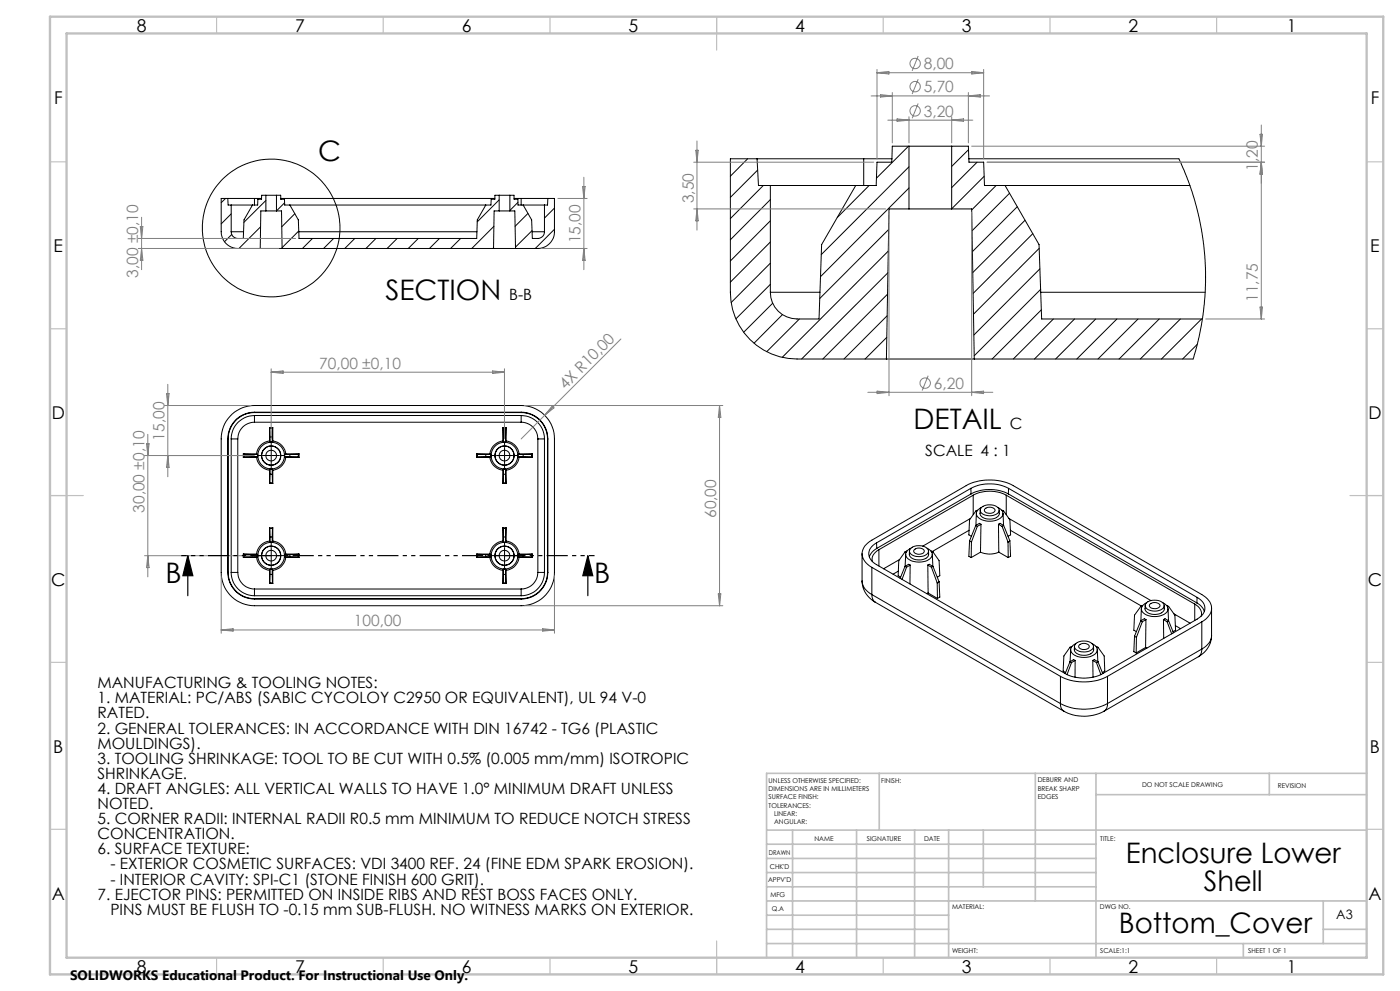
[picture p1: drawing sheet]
<svg xmlns="http://www.w3.org/2000/svg" width="420mm" height="297mm" viewBox="0 0 420 297" stroke-linecap="round" stroke-linejoin="round" font-family="sans-serif">
<g fill="none" stroke="#000" stroke-width=".3">
<path d="M67.7 59.5l-1.3 1.2M68.3 59.5h-1.9v10a5 5 0 0 0 4.9 5h6.8M68.3 59.5h8M68.3 59.5l.1 2h1M76.3 59.5v2M76.3 59.5h2.2M79.8 58.5h3.1M79.8 58.5h-1.3v1.2h-1.1l-.1 1.8h-1.6M79.8 58.5v4.7M82.9 58.5h1.3v1.2h1.1l.1 1.8h61.9l.1-1.8h1l.1-1.2h1.3M82.9 58.5v4.7M84.2 59.5h64.2"/>
<path d="M149.8 58.5h3.2M149.8 59.9l-6.6 6.6M149.8 58.5v4.7M153 58.5h1.2v1.2h1.2v1.8h1.6M153 58.5v4.7M154.2 59.5h2.2M156.4 59.5h8M156.4 59.5v2M164.4 59.5h1.9v10a5 5 0 0 1-4.9 5h-6.7M164.4 59.5l-.1 2h-1M224.3 47.6l-5.2 5.2M227.1 47.6h-8v40a20 20 0 0 0 20 20h26.8"/>
<path d="M227.1 47.6h32M227.1 47.6l.4 8h3.6M227.3 51l-8.2 8.2M229 55.6l-9.9 9.9M231.1 55.6h25.6M231.1 59.8l-12 12.1M231.1 55.6v32M256.7 55.6l-10.2 17.7-.8 22.3h-6.6a8 8 0 0 1-8-8M259.1 47.6h8.5M259.1 47.6v8M260.7 55.6l-9.5 9.6M272.6 43.8l-9.7 9.6"/>
<path d="M272.7 43.8h12.8M272.7 50l-26.3 26.3M272.7 56.3l-26.5 26.6M272.7 43.8h-5l-.2 4.8h-4.4l-.2 7h-6.2M272.7 43.8v18.8M285.5 43.8v18.8M285.5 43.8h5l.2 4.8h4.4l.2 7h61.7M290.5 44.9l-5 5M290.7 47.6h63l3 7.3 2.7 9.1 1.7 9.3 .6 7.9-.1 6.4-.7 6.9-1.2 6.6-1.8 6.5h-65.6M293.1 48.6l-7.6 7.6M295.2 52.8l-9.7 9.8M298.8 55.6l-7.3 7.3"/>
<path d="M301.5 55.6l10.2 17.7 .8 22.3h48.2M302.9 57.9l-11.3 11.3M69.4 61.5h6.3M69.4 69.5h3.7M69.4 61.5v8M69.4 64.1l-3 3M69.5 70.3l-2.2 2.2M75.7 61.5l-2.5 4.4-.2 5.6a3.5 3.5 0 0 1-2.8-.4l-.5-.5-.3-1.1M78.1 74.5h6.5M78.2 68l-6.5 6.5M79.8 63.2h3.1M79.8 60.1l-6.6 6.5"/>
<path d="M79.8 63.2h-1.6l-.1 11.3M82.9 63.2h1.6l.1 11.3M84.6 74.5h63.5M85.4 60.8l-2.5 2.4M87 61.5l2.5 4.4 .2 5.6h53.3l.2-5.6 2.5-4.4M88.4 64.1l-3.9 3.9M89.6 69.2l-5 5M89.6 69.5h53.5M93.7 71.5l-3 3M100.1 71.5l-3 3M106.4 71.5l-3 3M112.8 71.5l-3 3"/>
<path d="M119.1 71.5l-3 3M125.5 71.5l-3 3M131.8 71.5l-3 3M138.2 71.5l-3 3M148.1 74.5h6.6M148.1 74.3l-.2 .2M148.2 67.8l-6.7 6.7M149.8 63.2h3.2M149.8 63.2h-1.6l-.1 11.3M153 63.2h1.4l.3 11.3M155.4 60.6l-2.4 2.5M157 61.5l2.5 4.4 .2 5.6a3.5 3.5 0 0 0 2.8-.4l.5-.5 .3-1.1"/>
<path d="M157 61.5h6.3M158.4 64l-3.9 3.8M159.6 69.5h3.7M159.6 69.1l-5 5M163.3 61.5v8M166.3 62.4l-3 3M166.3 68.7l-5.7 5.8M231.1 66.2l-12 12M231.1 72.5l-12 12.1M231.1 78.9l-11.7 11.8M266.5 75.2l-31.8 31.9M266.6 68.8l-20.7 20.7"/>
<path d="M272.7 62.6h12.8M272.7 62.6h-6l-.8 45M285.5 62.6h6l.8 45M305.2 61.9l-13.5 13.5M307.5 66l-15.6 15.7M309.8 70l-17.8 17.9M311.7 74.4l-19.6 19.8M231.1 87.6h14.9M231.1 85.2l-10.3 10.4M231.8 90.9l-8.7 8.7M234.7 94.3l-8.5 8.6M239.8 95.6l-9.8 9.8"/>
<path d="M266.1 94.6l-12.9 13M266.2 88.2l-19.4 19.4M266.4 81.7l-25.9 25.9M312 80.6l-19.8 19.8M312.2 86.7l-19.9 19.9M312.2 87.6h49.4M312.4 92.8l-14.8 14.8M316 95.6l-12 12M322.4 95.6l-12.1 12M328.7 95.6l-12 12M335.1 95.6l-12.1 12M341.4 95.6l-12 12"/>
<path d="M347.8 95.6l-12.1 12M354.1 95.6l-12 12M360.5 95.6l-12.1 12M265.9 107.6h26.4M265.9 107.6h.1M266 101.1l-6.5 6.5M359.2 103.2l-4.4 4.4M68.3 131.5v40.1M68.3 131.5h.1M68.4 131.5v40.1M69.4 131.5h1.9M69.4 131.5v40.1"/>
<path d="M69.6 124.1a10 10 0 0 1 6.7-2.6h80.1a10 10 0 0 1 9.9 10v40.1a10 10 0 0 1-9.9 9.9h-80.1a10 10 0 0 1-9.9-9.9v-40.1a10 10 0 0 1 3.2-7.4zM71.3 131.5v40.1M73 136h4M73 137.1h4M73 136l.2 .1M73 136v1.1M73.2 136.9l-.2 .2M73.2 136.1l2.5 .1M73.2 136.1v.8M75.7 136.2h1.6M75.7 136.9h1.6M75.7 136.2v.7"/>
<path d="M75.7 136.9h-2.5M76.3 123.5a8 8 0 0 0-8 8M76.3 123.6a7.9 7.9 0 0 0-7.9 7.9M76.3 124.5a7 7 0 0 0-6.9 7M76.3 124.5v2M76.3 126.5a5 5 0 0 0-5 5M76.3 123.5h80.1M76.3 123.6h80.1M76.3 123.5v.1M76.3 124.5h80.1M76.3 126.5h80.1M77 137.1a4.4 4.4 0 0 0 3.9 3.8"/>
<path d="M77 136l.3 .2M77.3 136.2v.7M77.3 136.9l-.3 .2M80.9 132.1a4.4 4.4 0 0 0-3.9 3.9M80.9 132.1l.1 .4M80.9 128.2v3.9M80.9 128.2l.1 .2M80.9 128.2h.9M81 128.4h.7M81 128.4v2.5M81 132.5h.7M81 130.9h.7"/>
<path d="M81 130.9v1.6M81.7 130.9v1.6M81.7 128.4v2.5M81.8 132.1l-.1 .4M81.8 132.1a4.4 4.4 0 0 1 3.9 3.9M81.8 128.2l-.1 .2M81.8 128.2v3.9M85.4 136.2v.7M85.4 136.9l.3 .2M85.4 136.2h1.6M85.4 136.9h1.6M85.7 137.1a4.4 4.4 0 0 1-3.9 3.8"/>
<path d="M85.7 136l-.3 .2M85.7 136h4M85.7 137.1h4M87 136.2v.7M87 136.9h2.5M89.5 136.1v.8M89.5 136.1l-2.5 .1M89.5 136.9l.2 .2M89.7 136l-.2 .1M89.7 136v1.1M143 136h4M143 137.1h4"/>
<path d="M143 136l.2 .1M143 136v1.1M143.2 136.1v.8M143.2 136.1l2.5 .1M143.2 136.9l-.2 .2M145.7 136.2v.7M145.7 136.2h1.6M145.7 136.9h1.6M145.7 136.9h-2.5M147 137.1a4.4 4.4 0 0 0 3.8 3.8M147 136l.3 .2M147.3 136.2v.7"/>
<path d="M147.3 136.9l-.3 .2M150.8 132.1a4.5 4.5 0 0 0-3.8 3.9M150.8 132.1l.2 .4M150.8 128.2v3.9M150.8 128.2l.2 .2M150.8 128.2h1M151 128.4h.8M151 128.4v2.5M151 132.5h.7M151 130.9h.7M151 130.9v1.6M151.7 130.9v1.6"/>
<path d="M151.8 128.4l-.1 2.5M151.8 132.1l-.1 .4M151.8 132.1a4.4 4.4 0 0 1 3.9 3.9M151.8 128.2v.2M151.8 128.2v3.9M155.4 136.2v.7M155.4 136.9l.3 .2M155.4 136.2h1.6M155.4 136.9h1.6M155.7 137.1a4.4 4.4 0 0 1-3.9 3.8M155.7 136l-.3 .2M155.7 136h4"/>
<path d="M155.7 137.1h4M156.4 123.5a8 8 0 0 1 8 8M156.4 123.6a7.9 7.9 0 0 1 7.9 7.9M156.4 124.5a7 7 0 0 1 6.9 7M156.4 126.5a5 5 0 0 1 5 5M156.4 124.5v2M156.4 123.5v.1M157 136.9h2.5M157 136.2v.7M159.5 136.1l-2.5 .1M159.5 136.9l.2 .2M159.5 136.1v.8"/>
<path d="M159.7 136l-.2 .1M159.7 136v1.1M161.4 131.5h1.9M161.4 131.5v40.1M163.3 131.5v40.1M164.3 131.5h.1M164.3 131.5v40.1M164.4 131.5v40.1M80.9 140.9v4M80.9 158.2v4M80.9 158.2l.1 .2M80.9 144.9h.9"/>
<path d="M80.9 158.2h.9M81 144.7l-.1 .2M81 144.7h.7M81 158.4v2.5M81 158.4h.7M81 140.6h.7M81 140.6l-.1 .3M81 140.6v1.5M81 142.1h.7M81 142.1v2.6M81.7 140.6l.1 .3M81.7 140.6v1.5"/>
<path d="M81.7 142.1v2.6M81.7 144.7l.1 .2M81.7 158.4v2.5M81.8 140.9v4M81.8 158.2v4M81.8 158.2l-.1 .2M150.8 140.9v4M150.8 158.2v4M150.8 158.2l.2 .2M150.8 144.9h1M150.8 158.2h1M151 144.7l-.2 .2"/>
<path d="M151 144.7h.8M151 158.4v2.5M151 158.4h.8M151 140.6h.7M151 140.6l-.2 .3M151 140.6v1.5M151 142.1v2.6M151 142.1h.7M151.7 140.6l.1 .3M151.7 140.6v1.5M151.7 142.1l.1 2.6M151.8 144.7v.2"/>
<path d="M151.8 158.4l-.1 2.5M151.8 140.9v4M151.8 158.2v4M151.8 158.2v.2M290.7 158.9l-11.1 6.4M291.1 155.4l-14.3 8.3M291.3 146.4a12.6 12.6 0 0 1 11.3 0M291.3 146.4l-28.3 16.3M291.3 146.4v1.6M291.3 148a12.6 12.6 0 0 1 11.2 0M291.3 148l-28.3 16.4M292 148.4a10.8 10.8 0 0 1 9.9 0"/>
<path d="M292 148.4l-28.3 16.3M292 148.4v5.8M292.7 153.2l-1.8 2.6-.2 4.5 .7 .4M292.7 157.5l-1.8 4.6M292.7 157.5l.5 .3M292.7 153.2l.3 .1M292.9 153.8l-.1 3.7M293.2 157.8l-1.8 4.7M293.3 153l-.6 .2M294.1 152.9a2.2 2.2 0 0 0 2.6 2.7 2.61 2.61 0 0 0 3.1-1.7v-1M294.3 157.1l-.5-.3-1.1 .7M294.3 157.1l-.2 8.4"/>
<path d="M294.3 157.1l-1.1 .7M294.3 152.2a3.9 3.9 0 0 1 5.3 .2 1.4 1.4 0 0 1-1.3 1.9 3.7 3.7 0 0 1-4.2-1v-.6zM294.5 152.1a1.76 1.76 0 0 0-1.5 1.3 1.76 1.76 0 0 0 .7 1.9 5.7 5.7 0 0 0 7-.6 1.83 1.83 0 0 0-1.4-2.6M295.6 152.4a2.03 2.03 0 0 1 2.9 .5 1.81 1.81 0 0 1-3.2 0zM299.5 157.1l.5-.3 1.1 .7M299.5 157.1l.1 8.4M299.5 157.1l1.1 .7M300.6 153l.5 .2M300.6 157.8l1.8 4.7M300.9 153.8l.2 3.7M301.1 153.2l1.9 2.6 .2 4.5-.8 .4M301.1 157.5l-.5 .3"/>
<path d="M301.1 157.5l1.9 4.6M301.1 153.2l-.3 .1M301.9 148.4l56.5 32.6M301.9 148.4v5.8M302.5 148l56.6 32.7M302.6 146.4l56.5 32.6M302.6 146.4l-.1 1.6M302.7 155.4l42.6 24.6M303.1 158.9l39.3 22.7M68.3 171.6a8 8 0 0 0 8 7.9M68.3 171.6h.1M68.4 171.6a7.9 7.9 0 0 0 7.9 7.8"/>
<path d="M69.4 171.6a7 7 0 0 0 6.9 6.9M69.4 171.6h1.9M71.3 171.6a5 5 0 0 0 5 4.9M73 166h4M73 166l.2 .1M73 167h4M73 166v1M73.2 166.1v.8M73.2 166.1l2.5 .1M73.2 166.9l-.2 .1M75.7 166.2v.7M75.7 166.9h-2.5"/>
<path d="M75.7 166.2h1.6M75.7 166.9h1.6M76.3 176.5v2M76.3 179.5h80.1M76.3 179.4v.1M76.3 179.4h80.1M76.3 178.5h80.1M76.3 176.5h80.1M77 167a4.4 4.4 0 0 0 3.9 3.9M77 166l.3 .2M77.3 166.2v.7M77.3 166.9l-.3 .1"/>
<path d="M80.9 162.2a4.3 4.3 0 0 0-3.9 3.8M80.9 162.2l.1 .3M80.9 170.9v4M80.9 174.9h.9M81 174.7l-.1 .2M81 174.7h.7M81 162.5h.7M81 170.6h.7M81 170.6l-.1 .3M81 160.9v1.6M81 170.6v1.6M81 160.9h.7"/>
<path d="M81 172.2h.7M81 172.2v2.5M81.7 170.6l.1 .3M81.7 160.9v1.6M81.7 170.6v1.6M81.7 172.2v2.5M81.7 174.7l.1 .2M81.8 162.2l-.1 .3M81.8 162.2a4.3 4.3 0 0 1 3.9 3.8M81.8 170.9v4M85.4 166.2v.7M85.4 166.9l.3 .1"/>
<path d="M85.4 166.2h1.6M85.4 166.9h1.6M85.7 167a4.4 4.4 0 0 1-3.9 3.9M85.7 166l-.3 .2M85.7 166h4M85.7 167h4M87 166.2v.7M87 166.9h2.5M89.5 166.1v.8M89.5 166.1l-2.5 .1M89.5 166.9l.2 .1M89.7 166l-.2 .1"/>
<path d="M89.7 166v1M143 166h4M143 166l.2 .1M143 167h4M143 166v1M143.2 166.1v.8M143.2 166.1l2.5 .1M143.2 166.9l-.2 .1M145.7 166.2v.7M145.7 166.9h-2.5M145.7 166.2h1.6M145.7 166.9h1.6"/>
<path d="M147 167a4.4 4.4 0 0 0 3.8 3.9M147 166l.3 .2M147.3 166.2v.7M147.3 166.9l-.3 .1M150.8 162.2a4.4 4.4 0 0 0-3.8 3.8M150.8 162.2l.2 .3M150.8 170.9v4M150.8 174.9h1M151 174.7l-.2 .2M151 174.7h.8M151 162.5h.7M151 170.6h.7"/>
<path d="M151 170.6l-.2 .3M151 160.9v1.6M151 170.6v1.6M151 160.9h.7M151 172.2h.7M151 172.2v2.5M151.7 170.6l.1 .3M151.7 160.9v1.6M151.7 170.6v1.6M151.7 172.2l.1 2.5M151.8 174.7v.2M151.8 162.2l-.1 .3"/>
<path d="M151.8 162.2a4.3 4.3 0 0 1 3.9 3.8M151.8 170.9v4M155.4 166.2v.7M155.4 166.9l.3 .1M155.4 166.2h1.6M155.4 166.9h1.6M155.7 167a4.4 4.4 0 0 1-3.9 3.9M155.7 166l-.3 .2M155.7 166h4M155.7 167h4M156.4 176.5v2M156.4 179.4v.1"/>
<path d="M157 166.2v.7M157 166.9h2.5M159.5 166.1v.8M159.5 166.1l-2.5 .1M159.5 166.9l.2 .1M159.7 166l-.2 .1M159.7 166v1M161.4 171.6h1.9M161.4 171.6a5 5 0 0 1-5 4.9M163.3 171.6a7 7 0 0 1-6.9 6.9M164.3 171.6a7.9 7.9 0 0 1-7.9 7.8M164.3 171.6h.1"/>
<path d="M164.4 171.6a8 8 0 0 1-8 7.9M258.6 174.1a7.5 7.5 0 0 0 4 6.4M258.6 174.1a4.8 4.8 0 0 0 2.9 4.1M258.6 165.9v8.2M261.5 170a4.2 4.2 0 0 1-2-6.4l2-1.7 28.3-16.3a15.6 15.6 0 0 1 14.2 0l56.5 32.6a4.5 4.5 0 0 1 2.7 5.4l-1 1.5-1.7 1.3M261.5 178.2l.3 1.4 .8 .9M261.5 170l56.6 32.7M261.5 178.2l56.6 32.7M261.5 170v8.2M263 162.7a3.4 3.4 0 0 0-2.4 3.3 3.4 3.4 0 0 0 2.4 3.2l56.5 32.7a12.2 12.2 0 0 0 11.3 0l28.3-16.3a3.4 3.4 0 0 0 1.9-5l-1.9-1.6M263 162.7v1.7M263 164.4l-1.4 1.1-.8 1.4"/>
<path d="M263.7 164.7a3.2 3.2 0 0 0-2 3.6M263.7 164.7v4.9M269.5 171.2l-1.6 .9M269.9 167.7l-4.8 2.8M271.5 165.4l-1.9 2.6-.1 4.5 .7 .5M271.5 169.8l-1.4 3.5M271.5 169.8l.5 .2M271.5 165.4l.3 .2M271.7 166.1l-.2 3.6M272 170l-1.4 3.6M272.1 165.2l-.6 .2M272.8 165.1a2.24 2.24 0 0 0 2.7 2.7 2.38 2.38 0 0 0 3.1-2.7"/>
<path d="M273 169.4l-.4-.3-1.1 .7M273 169.4v5.6M273 169.4l-1 .6M273.1 164.5a3.8 3.8 0 0 1 5.4 .4 2.24 2.24 0 0 1-2.7 1.9 2.3 2.3 0 0 1-2.9-1.8zM273.3 164.3a1.88 1.88 0 0 0-1.6 1.9 1.88 1.88 0 0 0 1.6 1.8 5.3 5.3 0 0 0 6.3-1.4 1.98 1.98 0 0 0-1.5-2.3M274.3 164.7a1.95 1.95 0 0 1 3 .5 1.77 1.77 0 0 1-1.6 .9 1.77 1.77 0 0 1-1.6-1zM278.3 169.4l.5-.3 1.1 .7M278.3 169.4l.1 8.3M278.3 169.4l1.1 .6M278.4 177.7l-.4 .2M278.4 177.7l2.8 1.6M279.3 165.2l.6 .2"/>
<path d="M279.4 170l1.8 4.7M279.7 166.1l.2 3.6M279.9 165.4l1.8 2.6 .2 4.5-.7 .5M279.9 169.8l-.5 .2M279.9 169.8l1.8 4.6M279.9 165.4l-.3 .2M281.2 174.7v4.6M281.7 174.4l.2 4.6-.7 .3M281.7 174.4l-.5 .3M290.9 162.1l-.2 4.6 .7 .4M290.9 162.1l.5 .4M291.4 162.5v4.6"/>
<path d="M294.1 165.5a6.9 6.9 0 0 0 5.5 0M294.1 165.5l-2.7 1.6M299.6 165.5l2.9 1.6M302.4 162.5l.1 4.6M303 162.1l.2 4.6-.7 .4M303 162.1l-.6 .4M359.1 179v1.7M262.6 180.5l56.6 32.6M321 194l-1.8 2.6-.3 4.5 .8 .5M321 198.3l-1.5 3.6M321 198.3l.5 .3M321 194l.3 .2"/>
<path d="M321.2 194.7l-.2 3.6M321.5 198.6l-1.4 3.6M321.6 193.8l-.6 .2M322.3 193.7a2.24 2.24 0 0 0 2.7 2.7 2.38 2.38 0 0 0 3-2.7M322.5 197.9l-.4-.2-1.1 .6M322.5 197.9v5M322.5 197.9l-1 .7M322.6 193a3.8 3.8 0 0 1 5.4 .5 2.24 2.24 0 0 1-2.7 1.9 2.36 2.36 0 0 1-2.9-1.8zM322.8 192.9a1.86 1.86 0 0 0-1.6 1.8 1.86 1.86 0 0 0 1.6 1.9 5.2 5.2 0 0 0 6.3-1.4 1.98 1.98 0 0 0-1.5-2.3M323.8 193.3a1.95 1.95 0 0 1 3 .4 1.8 1.8 0 0 1-3.2 0zM327.8 197.9l.5-.2 1.1 .6M327.8 197.9l.1 5"/>
<path d="M327.8 197.9l1.1 .7M328.8 193.8l.6 .2M328.9 198.6l1.4 3.6M329.2 194.7l.2 3.6M329.4 194l1.9 2.6 .1 4.5-.7 .5M329.4 198.3l-.5 .3M329.4 198.3l1.4 3.6M329.4 194l-.3 .2M340.4 190.7l-.3 4.6 .8 .4M340.4 190.7l.5 .3M340.9 191v4.7M342.2 181.7l-1.8 2.7-.3 4.5 .8 .4"/>
<path d="M342.2 186.1l-1.8 4.6M342.2 186.1l.5 .2M342.2 181.7l.3 .2M342.4 182.4l-.1 3.7M342.7 186.3l-1.8 4.7M342.8 181.5l-.6 .2M343.6 181.5a2.23 2.23 0 0 0 2.6 2.6 2.61 2.61 0 0 0 3.1-1.6l-.1-1M343.7 194.1l-2.8 1.6M343.7 194.1l.4 .1M343.8 185.7l-.5-.3-1.1 .7M343.8 185.7l-.1 8.4M343.8 185.7l-1.1 .6"/>
<path d="M343.8 180.8a3.9 3.9 0 0 1 5.3 .2 1.4 1.4 0 0 1-1.3 1.9 3.3 3.3 0 0 1-4.2-1.3zM344 180.7a1.78 1.78 0 0 0-1.5 1.3 1.78 1.78 0 0 0 .7 1.9 5.7 5.7 0 0 0 7-.6 1.84 1.84 0 0 0-1.3-2.6M345.1 181a2.03 2.03 0 0 1 2.9 .5 1.81 1.81 0 0 1-3.2-.1zM349 185.7l.5-.3 1.1 .7M349 185.7l.1 5.6M349 185.7l1.1 .6M350.1 181.5l.5 .2M350.1 186.3l1.4 3.7M350.4 182.4l.2 3.7M350.6 181.7l1.9 2.7 .2 4.5-.8 .4M350.6 186.1l-.5 .2M350.6 186.1l1.4 3.5"/>
<path d="M350.6 181.7l-.3 .2M352.2 184l4.8 2.8M352.6 187.5l1.6 .9M358.4 181a3.2 3.2 0 0 1 2 3.6M358.4 181v4.9M359.1 180.7l1.4 1.2 .8 1.4M359.5 196.8l-28.3 16.3M360.5 194.5l-.2 1.4-.8 .9M360.5 186.4l-28.3 16.3M360.5 194.5l-28.3 16.4M360.5 186.4v8.1M363.5 190.4a7.3 7.3 0 0 1-4 6.4"/>
<path d="M363.5 190.5a4.7 4.7 0 0 1-3 4M363.5 182.3v8.2M318.1 202.7a15.8 15.8 0 0 0 14.1 0M318.1 210.9a15.5 15.5 0 0 0 14.1 0M318.1 210.9l.3 1.4 .8 .8M318.1 202.7v8.2M319.2 213.1a12.7 12.7 0 0 0 12 0M332.2 210.9l-.2 1.4-.8 .8M332.2 202.7v8.2"/>
<circle cx="81.3" cy="68.3" r="20.7"/>
<circle cx="81.3" cy="136.5" r="2.85"/>
<circle cx="81.3" cy="136.5" r="2.89"/>
<circle cx="81.4" cy="136.5" r="4"/>
<circle cx="81.4" cy="136.5" r="1.6"/>
<circle cx="151.3" cy="136.5" r="2.85"/>
<circle cx="151.3" cy="136.5" r="2.89"/>
<circle cx="151.4" cy="136.5" r="1.6"/>
<circle cx="151.4" cy="136.5" r="4"/>
<circle cx="81.3" cy="166.5" r="2.85"/>
<circle cx="81.3" cy="166.6" r="2.89"/>
<circle cx="81.4" cy="166.5" r="4"/>
<circle cx="81.4" cy="166.5" r="1.59"/>
<circle cx="151.3" cy="166.5" r="2.85"/>
<circle cx="151.3" cy="166.6" r="2.89"/>
<circle cx="151.3" cy="166.5" r="1.59"/>
<circle cx="151.3" cy="166.5" r="4"/>
</g>
<path d="M56.3 166.5l1.6 6h-3zM56.3 166.5v12M176.4 166.5l1.4 6h-3zM176.4 166.5v12" fill="none" stroke="#000" stroke-width=".35"/>
<g fill="none" stroke="#808080" stroke-width=".3">
<path d="M275.4 16.8l-1.8 4.4M261.3 28.7h35.6M263.1 20.8v26.8M263.1 21.8h32M263.1 21.8l3.6-.4v.8zM264.2 28.4l3.5 .3-3.5 .4zM266.3 36h25.6M267.7 27.7v15.1M269.1 35.6l3.6 .4-3.6 .4zM272.7 35v7.8M275.4 31l-1.8 4.5M275.4 23.7l-1.8 4.5"/>
<path d="M285.5 35v7.8M285.5 36l3.6-.4v.8zM290.5 27.7v15.1M290.5 28.7l3.6-.3v.7zM291.5 21.4l3.6 .4-3.6 .4zM295.1 20.8v26.8M378.4 37.5v58.1M167.4 59.5h8.7M174.8 55.9h.7l-.3 3.6zM175.2 53.1v27.7M208.1 48.6h54M208.7 45h.8l-.4 3.6z"/>
<path d="M209.1 42.3v26.7M291.5 43.8h87.9M296.1 48.6h83.3M378 40.2h.7l-.3 3.6zM378.4 48.6l.3 3.6h-.7zM41.5 71.5h47.2M41.5 74.5h42.1M42.1 67.9h.8l-.4 3.6zM42.5 65.1v15.7M42.5 74.5l.4 3.5h-.8zM162.3 74.5h13.8M175.2 74.5l.3 3.5h-.7z"/>
<path d="M208.1 62.6h57.6M209.1 62.6l.4 3.6h-.8zM266.7 63.6v55M291.5 63.6v55M361.7 95.6h17.7M378 92h.7l-.3 3.6zM50 118h.7l-.4 3.5zM50.3 115.2v27.7M81.4 110.5v20.9M81.4 111.5h69.9M81.4 111.5l3.5-.3v.7zM147.8 111.2l3.5 .3-3.5 .4z"/>
<path d="M151.3 110.5v20.9M186.3 101.6l-22.9 22.9M260.3 117.6h37.6M263.1 117.2l3.6 .4-3.6 .4zM278.4 112.6l-1.8 4.4M291.5 117.6l3.6-.4v.8zM43.4 136.5h32.8M44 133h.7l-.4 3.5zM44.3 130.2v42.7M49.4 121.5h26M50.3 136.5l.4 3.6h-.7zM157.3 121.5h59.6"/>
<path d="M163.4 124.5l-7 7M165.7 121.7l.5 .5-2.8 2.3zM215.9 121.5v60M215.9 121.5l.4 3.6h-.8zM43.4 166.5h32.8M44.3 166.5l.4 3.6h-.7zM66.4 172.5v17.3M166.3 172.5v17.3M215.5 178h.8l-.4 3.5zM66.4 188.8h99.9M66.4 188.8l3.5-.4v.8zM157.3 181.5h59.6"/>
<path d="M162.8 188.4l3.5 .4-3.5 .4z"/>
<circle cx="274.5" cy="19" r="1.56"/>
<circle cx="274.5" cy="26" r="1.55"/>
<circle cx="274.5" cy="33.2" r="1.55"/>
<circle cx="277.6" cy="114.8" r="1.55"/>
</g>
<g fill="none" stroke="#c0c0c0" stroke-width=".35">
<path d="M65 5v5M115 5v5M165 5v5M215 5v10M265 5v5M315 5v5M365 5v5M15 48.5h5M410 48.5h5M15 98.5h5M410 98.5h5M15 148.5h10"/>
<path d="M405 148.5h10M15 198.5h5M410 198.5h5M15 248.5h5M410 248.5h5M65 287v5M115 287v5M165 287v5M215 282v10M265 287v5M315 287v5M365 287v5"/>
</g>
<g fill="none" stroke="#c0c0c0" stroke-width=".5">
<path d="M263.8 231.8v17M310.6 231.8v38.2M328.8 231.8v55.2M328.8 238.2h81.2M380.8 231.8v6.4M410 231.8h-180v55.2M230 248.8h180M230 257.3h98.8M230 253h98.8M237.8 248.8v38.2M257 248.8v38.2M274.4 248.8v38.2"/>
<path d="M284.6 248.8v38.2M295 248.8v17M230 265.8h98.8M230 261.5h98.8M230 278.5h54.6M230 274.3h54.6M230 270h180M397 278.5h13M397 270v12.8M230 282.8h180M373 282.8v4.2"/>
</g>
<path d="M15 5h400v287h-400zM20 10h390v277h-390z" fill="none" stroke="#c0c0c0" stroke-width=".7"/>
<path d="M56.3 166.5l1.6 6h-3zM176.4 166.5l1.4 6h-3z" fill="#000"/>
<g fill="none" stroke="#000" stroke-width=".3" stroke-dasharray="15.2 1.3 1.3 1.3" stroke-linecap="butt">
<path d="M78.9 136.5h-1.6M81.4 136.5v-2.5M81.4 136.5h-2.5M81.4 136.5v2.5M81.4 136.5h2.5M81.4 134v-1.6M81.4 139v1.6M83.9 136.5h1.6M148.9 136.5h-1.6M151.4 136.5v-2.5M151.4 136.5h-2.5M151.4 136.5v2.5"/>
<path d="M151.4 136.5h2.5M151.4 134v-1.6M151.4 139v1.6M153.9 136.5h1.6M78.9 166.5h-1.6M81.4 166.5v-2.5M81.4 166.5h-2.5M81.4 166.5v2.5M81.4 166.5h2.5M81.4 164v-1.6M81.4 169v1.6M83.9 166.5h1.6"/>
<path d="M148.9 166.5h-1.6M151.4 166.5v-2.5M151.4 166.5h-2.5M151.4 166.5v2.5M151.4 166.5h2.5M151.4 164v-1.6M151.4 169v1.6M153.9 166.5h1.6"/>
</g>
<path d="M178.4 166.5h-124" fill="none" stroke="#000" stroke-width=".35" stroke-dasharray="6.3 1.3 1.3 1.3 1.3 1.3" stroke-dashoffset="4.7" stroke-linecap="butt"/>
<g font-size="8.5">
<text x="95.4" y="48.3">C</text>
<text x="115.6" y="90">SECTION</text>
<text x="274.1" y="128.5">DETAIL</text>
<text x="49.6" y="174.8">B</text>
<text x="178.3" y="174.8">B</text>
<text x="337.8" y="258.8">Enclosure Lower</text>
<text x="361.2" y="266.9">Shell</text>
<text x="335.6" y="279.7">Bottom_Cover</text>
</g>
<g font-size="5.3">
<text x="41" y="9.5">8</text>
<text x="88.5" y="9.5">7</text>
<text x="138.5" y="9.5">6</text>
<text x="188.5" y="9.5">5</text>
<text x="238.5" y="9.5">4</text>
<text x="288.5" y="9.5">3</text>
<text x="338.5" y="9.5">2</text>
<text x="386" y="9.5">1</text>
<text x="16.2" y="31.3">F</text>
<text x="411.2" y="31.3">F</text>
<text x="16.1" y="75.5">E</text>
<text x="411.1" y="75.5">E</text>
<text x="15.5" y="125.5">D</text>
<text x="410.5" y="125.5">D</text>
<text x="15.4" y="175.5">C</text>
<text x="410.4" y="175.5">C</text>
<text x="16" y="225.5">B</text>
<text x="411" y="225.5">B</text>
<text x="15.5" y="269.8">A</text>
<text x="410.5" y="269.8">A</text>
<text x="41" y="291.5">8</text>
<text x="88.5" y="291.5">7</text>
<text x="138.5" y="291.5">6</text>
<text x="188.5" y="291.5">5</text>
<text x="238.5" y="291.5">4</text>
<text x="288.5" y="291.5">3</text>
<text x="338.5" y="291.5">2</text>
<text x="386" y="291.5">1</text>
</g>
<g font-size="4.7" fill="#808080">
<text x="277.1" y="20.7">8,00</text>
<text x="277.1" y="27.7">5,70</text>
<text x="277.1" y="34.9">3,20</text>
<text x="377.4" y="51.1" transform="rotate(-90 377.4 51.1)">1,20</text>
<text x="208.1" y="60.9" transform="rotate(-90 208.1 60.9)">3,50</text>
<text x="174.2" y="72.9" transform="rotate(-90 174.2 72.9)">15,00</text>
<text x="41.5" y="83.3" transform="rotate(-90 41.5 83.3)">3,00 ±0,10</text>
<text x="377.4" y="90.5" transform="rotate(-90 377.4 90.5)">11,75</text>
<text x="95.8" y="110.5">70,00 ±0,10</text>
<text x="169.7" y="116.8" transform="rotate(-45 169.7 116.8)">4X R10,00</text>
<text x="280.1" y="116.5">6,20</text>
<text x="49.4" y="132" transform="rotate(-90 49.4 132)">15,00</text>
<text x="43.4" y="153.7" transform="rotate(-90 43.4 153.7)">30,00 ±0,10</text>
<text x="214.9" y="155.3" transform="rotate(-90 214.9 155.3)">60,00</text>
<text x="106.2" y="187.8">100,00</text>
</g>
<g font-size="4.7">
<text x="152.7" y="90">B-B</text>
<text x="302.9" y="128.5">C</text>
<text x="277.6" y="136.7">SCALE 4 : 1</text>
<text x="29.3" y="206.3">MANUFACTURING &amp; TOOLING NOTES:</text>
<text x="29.3" y="210.8">1. MATERIAL: PC/ABS (SABIC CYCOLOY C2950 OR EQUIVALENT), UL 94 V-0</text>
<text x="29.3" y="215.3">RATED.</text>
<text x="29.3" y="219.9">2. GENERAL TOLERANCES: IN ACCORDANCE WITH DIN 16742 - TG6 (PLASTIC</text>
<text x="29.3" y="224.4">MOULDINGS).</text>
<text x="29.3" y="228.9">3. TOOLING SHRINKAGE: TOOL TO BE CUT WITH 0.5% (0.005 mm/mm) ISOTROPIC</text>
<text x="29.3" y="233.4">SHRINKAGE.</text>
<text x="29.3" y="238">4. DRAFT ANGLES: ALL VERTICAL WALLS TO HAVE 1.0° MINIMUM DRAFT UNLESS</text>
<text x="29.3" y="242.5">NOTED.</text>
<text x="29.3" y="247">5. CORNER RADII: INTERNAL RADII R0.5 mm MINIMUM TO REDUCE NOTCH STRESS</text>
<text x="29.3" y="251.5">CONCENTRATION.</text>
<text x="29.3" y="256.1">6. SURFACE TEXTURE:</text>
<text x="33.1" y="260.6">- EXTERIOR COSMETIC SURFACES: VDI 3400 REF. 24 (FINE EDM SPARK EROSION).</text>
<text x="29.3" y="269.6">7. EJECTOR PINS: PERMITTED ON INSIDE RIBS AND REST BOSS FACES ONLY.</text>
<text x="33.1" y="265.1">- INTERIOR CAVITY: SPI-C1 (STONE FINISH 600 GRIT).</text>
<text x="33.1" y="274.2">PINS MUST BE FLUSH TO -0.15 mm SUB-FLUSH. NO WITNESS MARKS ON EXTERIOR.</text>
</g>
<text font-size="4.1" x="21" y="293.7">SOLIDWORKS Educational Product. For Instructional Use Only.</text>
<text font-size="3.9" x="400.9" y="275.5">A3</text>
<g font-size="2">
<text x="230.6" y="234.6">UNLESS OTHERWISE SPECIFIED:</text>
<text x="230.6" y="237.1">DIMENSIONS ARE IN MILLIMETERS</text>
<text x="230.6" y="239.6">SURFACE FINISH:</text>
<text x="264.4" y="234.6">FINISH:</text>
<text x="311.3" y="234.5">DEBURR AND</text>
<text x="311.3" y="237">BREAK SHARP</text>
<text x="311.3" y="239.5">EDGES</text>
<text x="342.6" y="236">DO NOT SCALE DRAWING</text>
<text x="383.3" y="236.2">REVISION</text>
<text x="230.6" y="242.1">TOLERANCES:</text>
<text x="232.2" y="244.6">LINEAR:</text>
<text x="232.2" y="247.1">ANGULAR:</text>
<text x="244.3" y="252">NAME</text>
<text x="260" y="251.9">SIGNATURE</text>
<text x="277.2" y="251.9">DATE</text>
<text x="330.1" y="251.9">TITLE:</text>
<text x="230.6" y="256.1">DRAWN</text>
<text x="230.9" y="260.3">CHK'D</text>
<text x="230.4" y="264.4">APPV'D</text>
<text x="231.1" y="268.8">MFG</text>
<text x="231.5" y="273">Q.A</text>
<text x="285.6" y="272.5">MATERIAL:</text>
<text x="330" y="272.5">DWG NO.</text>
<text x="285.6" y="285.5">WEIGHT:</text>
<text x="330.1" y="285.6">SCALE:1:1</text>
<text x="374.5" y="285.6">SHEET 1 OF 1</text>
</g>
</svg>
